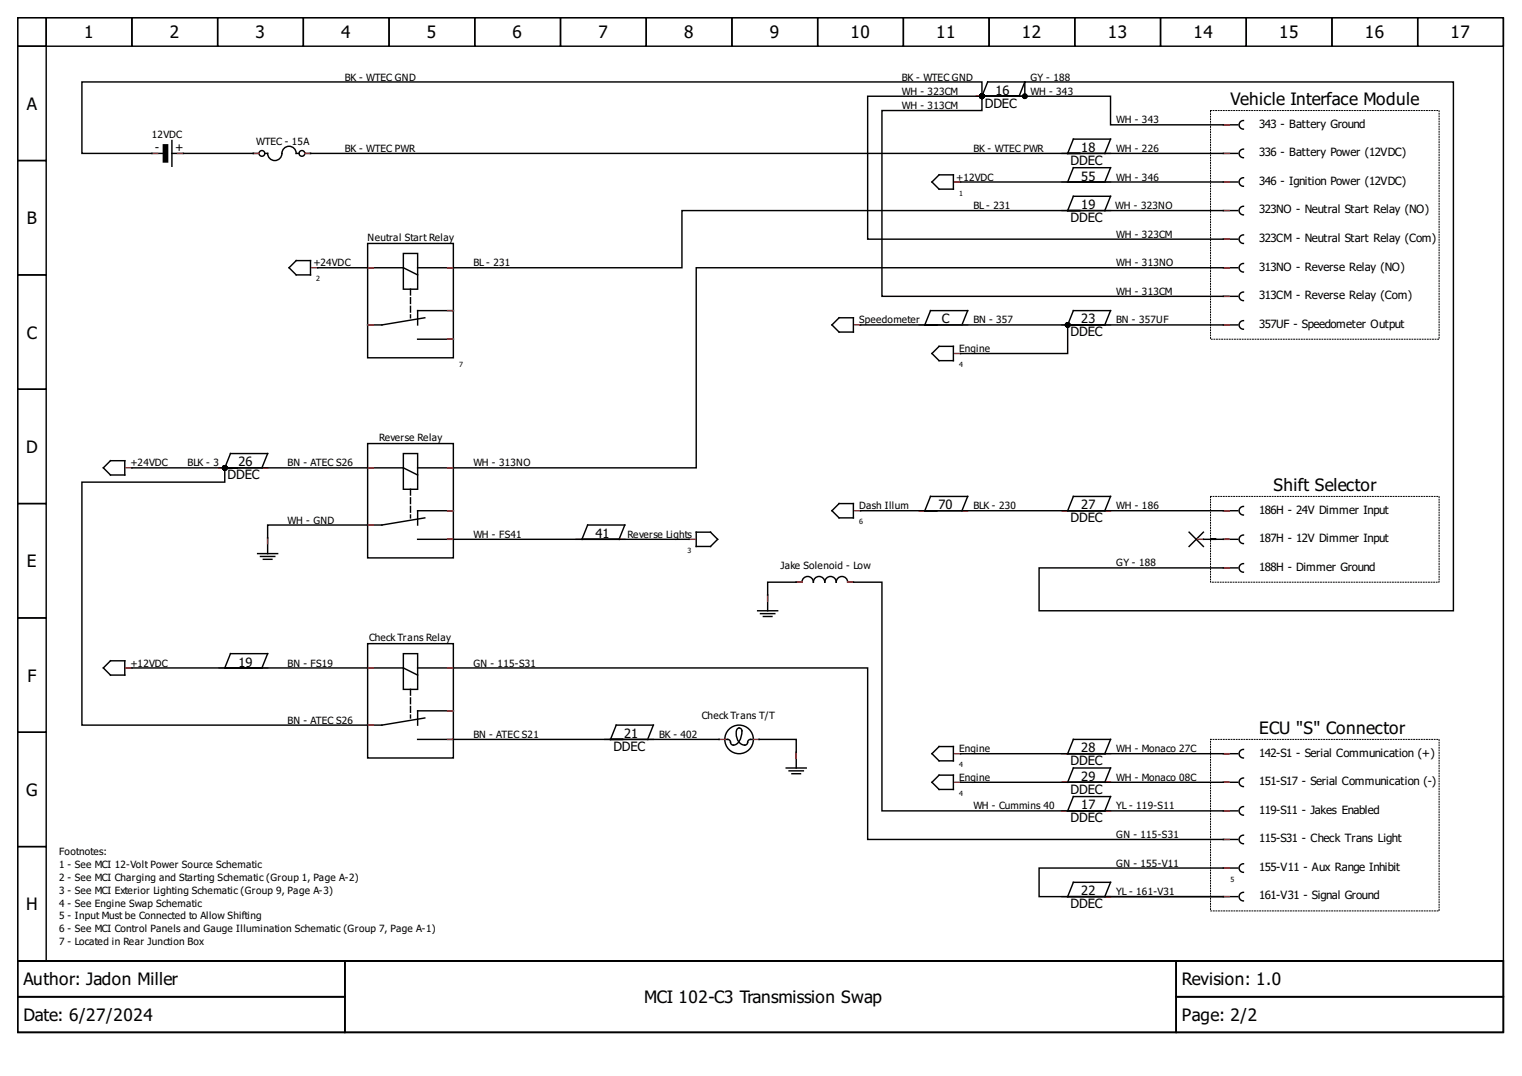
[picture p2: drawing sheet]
<svg xmlns="http://www.w3.org/2000/svg" width="297mm" height="210mm" viewBox="0 0 297 210" stroke-linecap="round" stroke-linejoin="round" font-family="sans-serif">
<g fill="none" stroke="#000" stroke-width=".28">
<path d="M3.4 3.4h290v184.1h-290zM3.4 3.4h5.6v5.6h-5.6zM3.4 9h5.6v22.3h-5.6zM9 3.4h16.7v5.6h-16.7zM25.7 3.4h16.8v5.6h-16.8zM42.5 3.4h16.7v5.6h-16.7zM59.2 3.4h16.7v5.6h-16.7zM75.9 3.4h16.8v5.6h-16.8zM92.7 3.4h16.7v5.6h-16.7zM109.4 3.4h16.7v5.6h-16.7zM126.1 3.4h16.7v5.6h-16.7zM142.8 3.4h16.8v5.6h-16.8z"/>
<path d="M159.6 3.4h16.7v5.6h-16.7zM176.3 3.4h16.7v5.6h-16.7zM191.6 18.8l1.2-2.8h7.2l-1.1 2.8M191.6 18.8h7.3M191.6 18.8h.9h-.9v2.8h-19.5v36.2h66.7M191.6 18.8h.9h-23.2v27.9h69.5M191.6 18.8h7.2h-7.2v-2.8h-175.6v13.9h13.6M193 3.4h16.8v5.6h-16.8zM198.9 18.8h-2.5h20.3v5.6h22.1M198.9 18.8h-2.5h3.6v-2.8h83.7v103.1h-80.9v-8.3h36M209.8 3.4h16.7v5.6h-16.7zM226.5 3.4h16.7v5.6h-16.7z"/>
<path d="M243.2 3.4h16.8v5.6h-16.8zM260 3.4h16.7v5.6h-16.7zM276.7 3.4h16.7v5.6h-16.7zM3.4 31.3h5.6v22.3h-5.6zM29.9 29.9h2M33.6 29.9h1.9M33.6 27.4v5M50.6 29.9h-14.8M51.7 29.9h.5a1.39 1.39 0 0 0 1.4 1.4 1.39 1.39 0 0 0 1.4-1.4 1.39 1.39 0 0 1 1.4-1.4 1.39 1.39 0 0 1 1.4 1.4h.6M59.5 29.9h151.4h-2.5M181.9 35.5l1.4-1.4h2.8v2.8h-2.8zM187.5 35.5h28.1"/>
<path d="M208.4 35.5h30.4M208.4 29.9h30.4M208.4 35.5h7.2M208.4 35.5l1.1-2.8h7.2l-1.1 2.8M209.5 38.3h7.2l-1.1 2.8h-7.2zM209.5 27.1h7.2l-1.1 2.8h-7.2zM239 24.4h2.5M239 29.9h2.5M239 35.5h2.5M241.8 24.4a.84 .84 0 0 0 .9 .8M241.8 30a.84 .84 0 0 0 .9 .8M241.8 35.6a.84 .84 0 0 0 .9 .7"/>
<path d="M242.7 23.5a.84 .84 0 0 0-.9 .7M242.7 29.1a.84 .84 0 0 0-.9 .7M242.7 34.7a.84 .84 0 0 0-.9 .7M3.4 53.6h5.6v22.3h-5.6zM56.4 52.2l1.4-1.4h2.8v2.8h-2.8zM62 52.2h16.7l2.8 1.4M71.7 47.5h16.8v22.3h-16.8zM78.7 49.4h2.8v7h-2.8zM208.4 41.1h30.4M208.4 41.1h2.5h-77.8v11.1h-51.6M238.8 52.2h-102.9v39.1h-54.4M239 52.2h2.5"/>
<path d="M239 57.8h2.5M239 41.1h2.5M239 46.7h2.5M241.8 57.9a.84 .84 0 0 0 .9 .7M241.8 41.2a.84 .84 0 0 0 .9 .7M241.8 52.3a.84 .84 0 0 0 .9 .8M241.8 46.7a.84 .84 0 0 0 .9 .8M242.7 57a.84 .84 0 0 0-.9 .7M242.7 40.2a.84 .84 0 0 0-.9 .8M242.7 51.4a.84 .84 0 0 0-.9 .7M242.7 45.8a.84 .84 0 0 0-.9 .8M3.4 75.9h5.6v22.3h-5.6z"/>
<path d="M81.5 66.2h7M82.9 62l-8.4 1.4h-2.8M88.5 60.6h-7v2.8M162.4 63.4l1.4-1.4h2.7v2.8h-2.7zM167.9 63.4h15.1h-2.5M180.5 63.4h35.1M181.6 60.6h7.3l-1.2 2.8h-7.2zM183.3 67.6h2.8v2.8h-2.8l-1.4-1.4zM208.4 63.4h2.5h-2.5v5.6h-20.9M208.4 63.4h30.4M208.4 63.4l1.1-2.8h7.2l-1.1 2.8M208.4 63.4h7.2"/>
<path d="M239 63.4h2.5M241.8 63.5a.84 .84 0 0 0 .9 .7M242.7 62.5a.84 .84 0 0 0-.9 .8M3.4 98.2h5.6v22.3h-5.6zM20.2 91.3l1.4-1.4h2.8v2.8h-2.8zM25.7 91.3h20.7h-2.5M43.9 91.3h2.5h-2.5v2.8h-27.9v47.4h58.5l8.4-1.4M43.9 91.3h34.8l2.8 1.4M45 88.5h7.2l-1.1 2.8h-7.2zM71.7 86.5h16.8v22.3h-16.8zM78.7 88.5h2.8v6.9h-2.8zM88.5 99.6h-7v2.8"/>
<path d="M162.4 99.6l1.4-1.4h2.7v2.8h-2.7zM167.9 99.6h15.1h-2.5M180.5 99.6h35.1M181.6 96.8h7.3l-1.2 2.8h-7.2zM208.4 99.6h30.4M208.4 99.6l1.1-2.8h7.2l-1.1 2.8M208.4 99.6h7.2M239 99.6h2.5M241.8 99.7a.84 .84 0 0 0 .9 .8M242.7 98.8a.84 .84 0 0 0-.9 .7M50.3 108h3.9M50.8 108.6h2.8"/>
<path d="M51.4 109.1h1.7M52.2 105.2v2.8M82.9 101l-8.4 1.4h-22.3v2.5M113.6 105.2h20.9M113.6 105.2l1.1-2.8h7.2l-1.1 2.8M113.6 105.2h7.2M120.8 105.2h-39.3M135.9 103.8h2.8l1.4 1.4-1.4 1.4h-2.8zM147.9 119.1h3.9M148.4 119.7h2.8M149.8 116.1v-2.5h6.7a1.12 1.12 0 0 1 1.1-1.1 1.12 1.12 0 0 1 1.1 1.1 1.12 1.12 0 0 1 1.2-1.1 1.12 1.12 0 0 1 1.1 1.1 1.12 1.12 0 0 1 1.1-1.1 1.12 1.12 0 0 1 1.1 1.1 1.12 1.12 0 0 1 1.1-1.1 1.12 1.12 0 0 1 1.1 1.1h6.7v44.6h43.5M149.8 116.4v2.7"/>
<path d="M232.1 103.8l2.8 2.8M234.9 105.2h3.9M234.9 103.8l-2.8 2.8M239 105.2h2.5M239 110.8h2.5M241.8 105.3a.84 .84 0 0 0 .9 .7M241.8 110.9a.84 .84 0 0 0 .9 .7M242.7 104.4a.84 .84 0 0 0-.9 .7M242.7 109.9a.84 .84 0 0 0-.9 .8M3.4 120.5h5.6v22.3h-5.6zM20.2 130.3l1.4-1.4h2.8v2.8h-2.8zM25.7 130.3h25.4"/>
<path d="M43.9 130.3h34.8l2.8 1.4M43.9 130.3h7.2M43.9 130.3l1.1-2.8h7.2l-1.1 2.8M71.7 125.6h16.8v22.3h-16.8zM78.7 127.5h2.8v7h-2.8zM81.5 130.3h87.8v33.5h69.5M88.5 138.7h-7v2.8M149 120.3h1.7M3.4 142.8h5.6v22.4h-5.6zM119.1 144.2h21.2M119.1 144.2h2.6h-40.2M120.3 141.5h7.2l-1.1 2.7h-7.3z"/>
<path d="M143.7 142.8a.58 .58 0 0 1 .4-.7 .58 .58 0 0 1 .7 .5 2.46 2.46 0 0 1-1.7 2.8 .74 .74 0 0 1-.6-.9l-.5-.3h-.5M143.7 143.1a1.87 1.87 0 0 0 1.9 2.2l.2-.2a.74 .74 0 0 1 .7-.9h.5M148.1 144.2h7.3v2.6M153.4 149.8h3.9M154 150.4h2.8M154.6 150.9h1.6M155.4 147v2.8M181.9 147l1.4-1.4h2.8v2.8h-2.8zM181.9 152.6l1.4-1.4h2.8v2.8h-2.8zM187.5 152.6h28.1M187.5 147h28.1M208.4 158.2h30.4"/>
<path d="M208.4 152.6h30.4M208.4 147h30.4M208.4 147l1.1-2.8h7.2l-1.1 2.8M208.4 147h7.2M208.4 152.6l1.1-2.8h7.2l-1.1 2.8M208.4 152.6h7.2M208.4 158.2h7.2M208.4 158.2l1.1-2.8h7.2l-1.1 2.8M239 147h2.5M239 152.6h2.5M239 158.2h2.5M241.8 158.3a.84 .84 0 0 0 .9 .7"/>
<path d="M241.8 147.1a.84 .84 0 0 0 .9 .8M241.8 152.7a.84 .84 0 0 0 .9 .7M242.7 157.3a.84 .84 0 0 0-.9 .8M242.7 146.2a.84 .84 0 0 0-.9 .7M242.7 151.8a.84 .84 0 0 0-.9 .7M3.4 165.2h5.6v22.3h-5.6zM209.5 172.1h7.2l-1.1 2.8h-7.2zM238.8 169.3h-36v5.6h36h-30.4M239 174.9h2.5M239 163.8h2.5M239 169.3h2.5M241.8 163.8a.84 .84 0 0 0 .9 .8"/>
<path d="M241.8 175a.84 .84 0 0 0 .9 .7M241.8 169.4a.84 .84 0 0 0 .9 .8M242.7 162.9a.84 .84 0 0 0-.9 .8M242.7 174.1a.84 .84 0 0 0-.9 .7M242.7 168.5a.84 .84 0 0 0-.9 .7M3.4 187.5h290v13.9h-290zM3.4 187.5h63.9v6.9h-63.9zM3.4 194.4h63.9v7h-63.9zM67.3 187.5h162.3v13.9h-162.3zM229.6 187.5h63.8v6.9h-63.8zM229.6 194.4h63.8v7h-63.8z"/>
<circle cx="51.1" cy="29.9" r=".56"/>
<circle cx="58.9" cy="29.9" r=".56"/>
<circle cx="144.2" cy="144.2" r="2.79"/>
</g>
<path d="M236.3 21.6h44.6v44.6h-44.6zM236.3 96.8h44.6v16.8h-44.6zM236.3 144.2h44.6v33.5h-44.6z" fill="none" stroke="#000" stroke-width=".2" stroke-dasharray=".2 .3"/>
<g fill="none" stroke="#f00" stroke-width=".28">
<path d="M190.5 18.8h1.1M198.9 18.8h1.1M29.6 29.9h1.2M34.7 29.9h1.1M49.4 29.9h1.2M59.5 29.9h1.1M186.3 35.5h1.2M207.3 29.9h1.1M207.3 35.5h1.1M215.6 29.9h1.1M215.6 35.5h1.1M238.8 24.4h1.1"/>
<path d="M238.8 29.9h1.1M238.8 35.5h1.1M60.9 52.2h1.1M71.7 52.2h1.2M87.4 52.2h1.1M207.3 41.1h1.1M215.6 41.1h1.1M238.8 52.2h1.1M238.8 57.8h1.1M238.8 41.1h1.1M238.8 46.7h1.1M71.7 63.4h1.2"/>
<path d="M87.4 66.2h1.1M87.4 60.6h1.1M166.8 63.4h1.1M179.4 63.4h1.1M186.3 69h1.2M187.7 63.4h1.2M207.3 63.4h1.1M215.6 63.4h1.1M238.8 63.4h1.1M24.6 91.3h1.1M42.8 91.3h1.1M51.1 91.3h1.1"/>
<path d="M71.7 91.3h1.2M87.4 99.6h1.1M87.4 91.3h1.1M166.8 99.6h1.1M179.4 99.6h1.1M187.7 99.6h1.2M207.3 99.6h1.1M215.6 99.6h1.1M238.8 99.6h1.1M52.2 104.9v1.1M71.7 102.4h1.2M87.4 105.2h1.1"/>
<path d="M112.5 105.2h1.1M120.8 105.2h1.1M134.5 105.2h1.1M149.8 116.1v1.1M155.4 113.6h1.1M165.4 113.6h1.1M233.7 105.2h1.2M238.8 105.2h1.1M238.8 110.8h1.1M24.6 130.3h1.1M42.8 130.3h1.1M51.1 130.3h1.1"/>
<path d="M71.7 130.3h1.2M87.4 130.3h1.1M87.4 138.7h1.1M71.7 141.5h1.2M87.4 144.2h1.1M118 144.2h1.1M126.4 144.2h1.1M140.3 144.2h1.2M147 144.2h1.1M155.4 146.8v1.1M186.3 152.6h1.2M186.3 147h1.2"/>
<path d="M207.3 152.6h1.1M207.3 147h1.1M207.3 158.2h1.1M215.6 152.6h1.1M215.6 147h1.1M215.6 158.2h1.1M238.8 152.6h1.1M238.8 147h1.1M238.8 158.2h1.1M207.3 174.9h1.1M215.6 174.9h1.1M238.8 174.9h1.1"/>
<path d="M238.8 163.8h1.1M238.8 169.3h1.1"/>
</g>
<g fill="none" stroke="#00f" stroke-width=".28">
<path d="M191.6 18.8h.1M198.9 18.8h.1M29.6 29.9h.1M35.8 29.9h.1M49.4 29.9h.1M60.6 29.9h.1M187.5 35.5h.1M208.4 29.9h.1M208.4 35.5h.1M215.6 29.9h.1M215.6 35.5h.1M238.8 24.4h.1"/>
<path d="M238.8 29.9h.1M238.8 35.5h.1M62 52.2h.1M71.7 52.2h.1M88.5 52.2h.1M208.4 41.1h.1M215.6 41.1h.1M238.8 52.2h.1M238.8 57.8h.1M238.8 41.1h.1M238.8 46.7h.1M71.7 63.4h.1"/>
<path d="M88.5 66.2h.1M88.5 60.6h.1M167.9 63.4h.1M180.5 63.4h.1M187.5 69h.1M187.7 63.4h.1M208.4 63.4h.1M215.6 63.4h.1M238.8 63.4h.1M25.7 91.3h.1M43.9 91.3h.1M51.1 91.3h.1"/>
<path d="M71.7 91.3h.1M88.5 99.6h.1M88.5 91.3h.1M167.9 99.6h.1M180.5 99.6h.1M187.7 99.6h.1M208.4 99.6h.1M215.6 99.6h.1M238.8 99.6h.1M52.2 104.9h.1M71.7 102.4h.1M88.5 105.2h.1"/>
<path d="M113.6 105.2h.1M120.8 105.2h.1M134.5 105.2h.1M149.8 116.1h.1M155.4 113.6h.1M166.5 113.6h.1M234.9 105.2h.1M238.8 105.2h.1M238.8 110.8h.1M25.7 130.3h.1M43.9 130.3h.1M51.1 130.3h.1"/>
<path d="M71.7 130.3h.1M88.5 130.3h.1M88.5 138.7h.1M71.7 141.5h.1M88.5 144.2h.1M119.1 144.2h.1M126.4 144.2h.1M140.3 144.2h.1M148.1 144.2h.1M155.4 146.8h.1M187.5 147h.1M187.5 152.6h.1"/>
<path d="M208.4 147h.1M208.4 152.6h.1M208.4 158.2h.1M215.6 147h.1M215.6 152.6h.1M215.6 158.2h.1M238.8 158.2h.1M238.8 147h.1M238.8 152.6h.1M208.4 174.9h.1M215.6 174.9h.1M238.8 163.8h.1"/>
<path d="M238.8 174.9h.1M238.8 169.3h.1"/>
</g>
<path d="M80.1 56.4v5.6M80.1 95.4v5.6M80.1 134.5v5.6" fill="none" stroke="#000" stroke-width=".28" stroke-dasharray="1.1 .6"/>
<g fill="#000" stroke="#000" stroke-width=".28">
<path d="M31.9 28.3h.8v3.3h-.8z" fill-rule="evenodd"/>
<circle cx="191.6" cy="18.8" r=".42"/>
<circle cx="200" cy="18.8" r=".42"/>
<circle cx="208.4" cy="63.4" r=".42"/>
<circle cx="43.9" cy="91.3" r=".42"/>
</g>
<g font-size="3.3">
<text x="16.4" y="7.5">1</text>
<text x="33.1" y="7.5">2</text>
<text x="49.9" y="7.5">3</text>
<text x="66.6" y="7.5">4</text>
<text x="83.3" y="7.5">5</text>
<text x="100" y="7.5">6</text>
<text x="116.8" y="7.5">7</text>
<text x="133.5" y="7.5">8</text>
<text x="150.2" y="7.5">9</text>
<text x="166" y="7.5">10</text>
<text x="182.7" y="7.5">11</text>
<text x="199.4" y="7.5">12</text>
<text x="216.2" y="7.5">13</text>
<text x="232.9" y="7.5">14</text>
<text x="249.6" y="7.5">15</text>
<text x="266.4" y="7.5">16</text>
<text x="283.1" y="7.5">17</text>
<text x="5.3" y="21.4">A</text>
<text x="240.2" y="20.4">Vehicle Interface Module</text>
<text x="5.3" y="43.7">B</text>
<text x="5.3" y="66">C</text>
<text x="5.1" y="88.3">D</text>
<text x="248.5" y="95.7">Shift Selector</text>
<text x="5.3" y="110.6">E</text>
<text x="5.4" y="132.9">F</text>
<text x="245.7" y="143.1">ECU &quot;S&quot; Connector</text>
<text x="5.1" y="155.3">G</text>
<text x="5.1" y="177.6">H</text>
<text x="4.6" y="192.2">Author: Jadon Miller</text>
<text x="125.7" y="195.7">MCI 102-C3 Transmission Swap</text>
<text x="230.7" y="192.2">Revision: 1.0</text>
<text x="4.6" y="199.2">Date: 6/27/2024</text>
<text x="230.7" y="199.2">Page: 2/2</text>
</g>
<g font-size="2.5">
<text x="192.2" y="21">DDEC</text>
<text x="194.3" y="18.5">16</text>
<text x="211" y="29.6">18</text>
<text x="208.9" y="32.2">DDEC</text>
<text x="211" y="35.2">55</text>
<text x="211" y="40.8">19</text>
<text x="208.9" y="43.3">DDEC</text>
<text x="183.8" y="63.1">C</text>
<text x="208.9" y="65.6">DDEC</text>
<text x="211" y="63.1">23</text>
<text x="44.4" y="93.5">DDEC</text>
<text x="46.5" y="91">26</text>
<text x="183.1" y="99.4">70</text>
<text x="208.9" y="101.9">DDEC</text>
<text x="211" y="99.4">27</text>
<text x="116.2" y="104.9">41</text>
<text x="46.5" y="130">19</text>
<text x="121.8" y="144">21</text>
<text x="119.7" y="146.5">DDEC</text>
<text x="208.9" y="149.3">DDEC</text>
<text x="211" y="146.8">28</text>
<text x="208.9" y="154.8">DDEC</text>
<text x="211" y="152.3">29</text>
<text x="208.9" y="160.4">DDEC</text>
<text x="211" y="157.9">17</text>
<text x="208.9" y="177.1">DDEC</text>
<text x="211" y="174.6">22</text>
</g>
<g font-size="2.2">
<text x="31" y="28.1" transform="rotate(-180 31 28.1)">-</text>
<text x="35.8" y="28.1" transform="rotate(-180 35.8 28.1)">+</text>
<text x="245.7" y="24.9">343 - Battery Ground</text>
<text x="245.7" y="30.5">336 - Battery Power (12VDC)</text>
<text x="245.7" y="41.6">323NO - Neutral Start Relay (NO)</text>
<text x="245.7" y="36.1">346 - Ignition Power (12VDC)</text>
<text x="245.7" y="47.2">323CM - Neutral Start Relay (Com)</text>
<text x="245.7" y="52.8">313NO - Reverse Relay (NO)</text>
<text x="245.7" y="58.4">313CM - Reverse Relay (Com)</text>
<text x="245.7" y="63.9">357UF - Speedometer Output</text>
<text x="245.7" y="100.2">186H - 24V Dimmer Input</text>
<text x="245.7" y="105.8">187H - 12V Dimmer Input</text>
<text x="245.7" y="111.3">188H - Dimmer Ground</text>
<text x="245.7" y="147.6">142-S1 - Serial Communication (+)</text>
<text x="245.7" y="153.2">151-S17 - Serial Communication (-)</text>
<text x="245.7" y="158.7">119-S11 - Jakes Enabled</text>
<text x="245.7" y="164.3">115-S31 - Check Trans Light</text>
<text x="245.7" y="169.9">155-V11 - Aux Range Inhibit</text>
<text x="245.7" y="175.5">161-V31 - Signal Ground</text>
</g>
<g font-size="2">
<text x="67.3" y="15.7">BK - WTEC GND</text>
<text x="176" y="15.7">BK - WTEC GND</text>
<text x="201.1" y="15.7">GY - 188</text>
<text x="176" y="21.3">WH - 313CM</text>
<text x="176" y="18.5">WH - 323CM</text>
<text x="201.1" y="18.5">WH - 343</text>
<text x="29.6" y="26.9">12VDC</text>
<text x="50" y="28.3">WTEC - 15A</text>
<text x="67.3" y="29.6">BK - WTEC PWR</text>
<text x="190" y="29.6">BK - WTEC PWR</text>
<text x="217.8" y="29.6">WH - 226</text>
<text x="217.8" y="24.1">WH - 343</text>
<text x="186.6" y="35.2">+12VDC</text>
<text x="217.8" y="35.2">WH - 346</text>
<text x="190" y="40.8">BL - 231</text>
<text x="217.7" y="40.8">WH - 323NO</text>
<text x="71.7" y="46.9">Neutral Start Relay</text>
<text x="217.8" y="46.4">WH - 323CM</text>
<text x="61.2" y="52">+24VDC</text>
<text x="92.4" y="52">BL - 231</text>
<text x="217.8" y="52">WH - 313NO</text>
<text x="217.8" y="57.5">WH - 313CM</text>
<text x="167.7" y="63.1">Speedometer</text>
<text x="190" y="63.1">BN - 357</text>
<text x="217.8" y="63.1">BN - 357UF</text>
<text x="187.2" y="68.7">Engine</text>
<text x="74" y="86">Reverse Relay</text>
<text x="25.5" y="91">+24VDC</text>
<text x="36.6" y="91">BLK - 3</text>
<text x="56.1" y="91">BN - ATEC S26</text>
<text x="92.4" y="91">WH - 313NO</text>
<text x="167.7" y="99.4">Dash Illum</text>
<text x="190" y="99.4">BLK - 230</text>
<text x="217.8" y="99.4">WH - 186</text>
<text x="56.1" y="102.1">WH - GND</text>
<text x="92.4" y="104.9">WH - FS41</text>
<text x="122.5" y="104.9">Reverse Lights</text>
<text x="152.3" y="111.1">Jake Solenoid - Low</text>
<text x="217.8" y="110.5">GY - 188</text>
<text x="72" y="125">Check Trans Relay</text>
<text x="25.5" y="130">+12VDC</text>
<text x="56.1" y="130">BN - FS19</text>
<text x="92.4" y="130">GN - 115-S31</text>
<text x="56.1" y="141.2">BN - ATEC S26</text>
<text x="92.4" y="144">BN - ATEC S21</text>
<text x="128.6" y="144">BK - 402</text>
<text x="137" y="140.3">Check Trans T/T</text>
<text x="187.2" y="146.8">Engine</text>
<text x="217.8" y="146.8">WH - Monaco 27C</text>
<text x="187.2" y="152.3">Engine</text>
<text x="217.8" y="152.3">WH - Monaco 08C</text>
<text x="190" y="157.9">WH - Cummins 40</text>
<text x="217.8" y="157.9">YL - 119-S11</text>
<text x="11.5" y="166.8">Footnotes:</text>
<text x="217.8" y="163.5">GN - 115-S31</text>
<text x="11.5" y="169.3">1 - See MCI 12-Volt Power Source Schematic</text>
<text x="11.5" y="171.8">2 - See MCI Charging and Starting Schematic (Group 1, Page A-2)</text>
<text x="217.8" y="169.1">GN - 155-V11</text>
<text x="11.5" y="174.4">3 - See MCI Exterior Lighting Schematic (Group 9, Page A-3)</text>
<text x="11.5" y="176.9">4 - See Engine Swap Schematic</text>
<text x="11.5" y="179.4">5 - Input Must be Connected to Allow Shifting</text>
<text x="217.8" y="174.6">YL - 161-V31</text>
<text x="11.5" y="181.9">6 - See MCI Control Panels and Gauge Illumination Schematic (Group 7, Page A-1)</text>
<text x="11.5" y="184.4">7 - Located in Rear Junction Box</text>
</g>
<g font-size="1.4">
<text x="187.2" y="38.2">1</text>
<text x="61.7" y="54.9">2</text>
<text x="89.6" y="71.6">7</text>
<text x="187.2" y="71.6">4</text>
<text x="134.2" y="107.9">3</text>
<text x="167.7" y="102.3">6</text>
<text x="187.2" y="149.7">4</text>
<text x="187.2" y="155.3">4</text>
<text x="240.2" y="172">5</text>
</g>
</svg>
